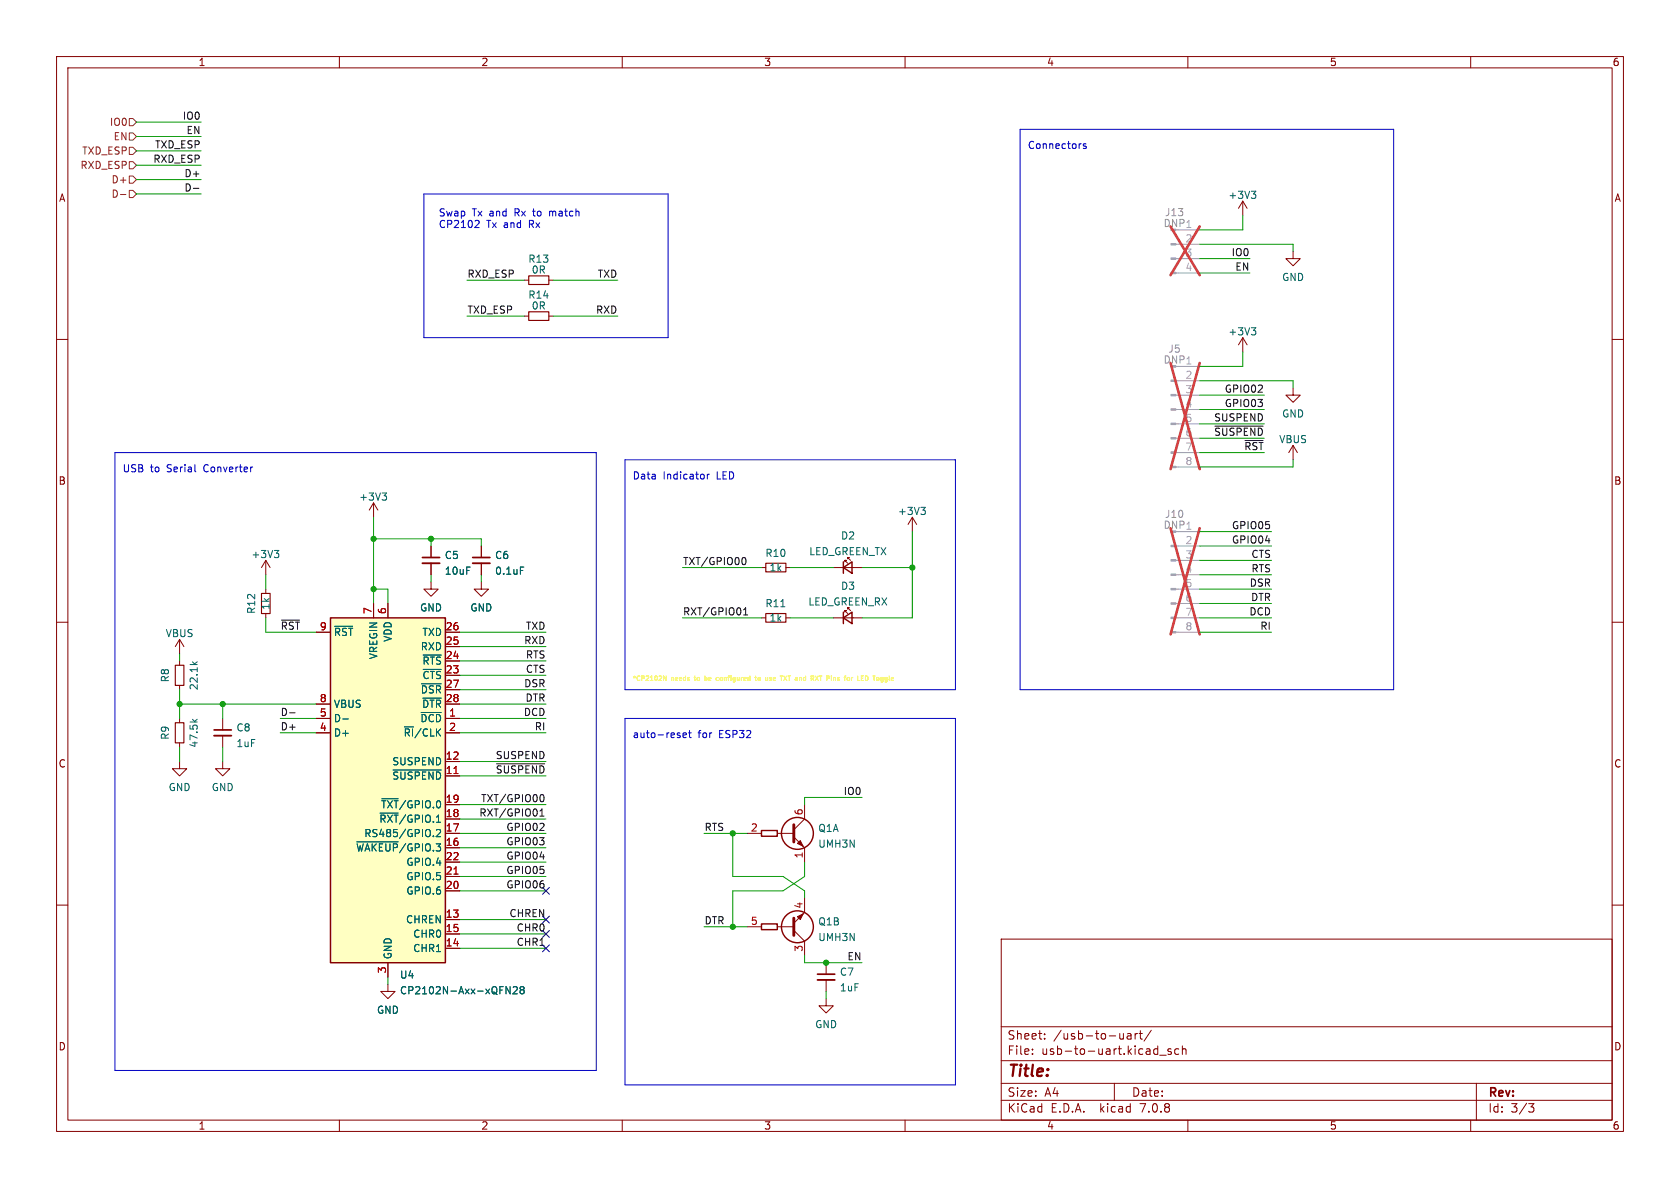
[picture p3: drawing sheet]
<svg xmlns="http://www.w3.org/2000/svg" width="297mm" height="210mm" viewBox="0 0 297 210" stroke-linecap="round" stroke-linejoin="round" font-family="sans-serif">
<g fill="none" stroke="#840000" stroke-width=".18">
<path d="M10 10h277v190h-277zM12 12h273v186h-273zM60 10v2M110 10v2M160 10v2M210 10v2M260 10v2M219.7 35.6v2.5M219.7 35.6l-.8 1.2M219.7 35.6l.8 1.2M10 60h2M92.7 49.5h.8"/>
<path d="M92.7 55.9h.8M97 49.5h.8M97 55.9h.8M219.7 59.7l-.8 1.3M219.7 59.7v2.5M219.7 59.7l.8 1.3M228.6 44.5v1.2h1.3l-1.3 1.3-1.3-1.3h1.3M285 60h2M228.6 68.6v1.3h1.3l-1.3 1.2-1.3-1.2h1.3M228.6 78.7l-.8 1.3M228.6 78.7v2.6M228.6 78.7l.8 1.3"/>
<path d="M47 99.1v2.5M47 99.1l-.8 1.2M47 99.1l.8 1.2M66 88.9v2.5M66 88.9l-.7 1.3M66 88.9l.8 1.3M76.2 96.5v2.1M76.2 99.6v2M85.1 96.5v2.1M85.1 99.6v2M149.4 99.3v-.2h.2h-.2l.5 .5M161.3 91.4l-.8 1.3"/>
<path d="M161.3 91.4v2.6M161.3 91.4l.8 1.3M10 110h2M31.7 113v2.6M31.7 116.8v.8M31.7 113l-.7 1.3M31.7 113l.8 1.3M47 104.1v.8M47 108.5v.7M55.9 111.8h2.5M66 106.7v2.5M68.6 106.7v2.5"/>
<path d="M76.2 102.9v1.2h1.3l-1.3 1.3-1.3-1.3h1.3M78.7 119.4h2.6M78.7 116.8h2.6M78.7 114.3h2.6M78.7 111.8h2.6M85.1 102.9v1.2h1.3l-1.3 1.3-1.3-1.3h1.3M134.6 109.2h.8M134.6 100.3h.8M138.9 109.2h.8M138.9 100.3h.8M147.3 109.2h5.1M147.3 100.3h5.1"/>
<path d="M149.4 108.2v-.2h.2h-.2l.5 .5M285 110h2M31.7 134.6v1.3h1.3l-1.3 1.3-1.2-1.3h1.2M31.7 121.2v.7M31.7 127v.8M31.7 131.3v.8M39.4 134.6v1.3h1.2l-1.2 1.3-1.3-1.3h1.3M39.4 127v2M39.4 130v2.1M55.9 127h2.5M55.9 129.5h2.5M55.9 124.5h2.5"/>
<path d="M78.7 127h2.6M78.7 137.2h2.6M78.7 134.6h2.6M78.7 129.5h2.6M78.7 121.9h2.6M78.7 124.5h2.6M10 160h2M78.7 147.3h2.6M78.7 149.9h2.6M78.7 144.8h2.6M78.7 142.2h2.6M78.7 157.5h2.6"/>
<path d="M78.7 154.9h2.6M78.7 152.4h2.6M132.1 147.3h2.5M137.4 147.3h2.9M140.3 148l1.9 1.9v2.5M142.2 158.8v2.5l-1.9 1.9M142.2 142.2v2.6l-1.9 1.9M285 160h2M68.6 174v1.3h1.2l-1.2 1.2-1.3-1.2h1.3M68.6 170.2v2.5M78.7 162.6h2.6M78.7 167.6h2.6"/>
<path d="M78.7 165.1h2.6M132.1 163.8h2.5M137.4 163.8h2.9M140.3 164.5l1.9 1.9v2.5M146 176.5v1.3h1.3l-1.3 1.3-1.2-1.3h1.2M146 170.2v2M146 173.2v2.1M177 166h108v32h-108zM60 198v2M110 198v2M160 198v2M177 194.5h108"/>
<path d="M177 191.5h108M177 187.5h108M177 181.5h108M182.5 186.3v.1M182.5 185.5v.1M184.7 183.6v.1M184.7 182.8v.1M197 191.5v3M198.6 182.7v1M198.6 183.6l-.4 .1M199.3 182.8h.6l.1 .9M200 183.1h-.5a.29 .29 0 0 0-.3 .3 .29 .29 0 0 0 .3 .3l.5-.1"/>
<path d="M200.7 182.7v1M201.1 182.7l-.3 .1-.1 .2M201.4 182.7h.6M201.6 182.2v1.3l.4 .2M203.5 182.1l-1.3 2M204.5 185.4l.2 .1M204.7 184.9v1.5M204.7 186.3l-.2 .1M205 186.5h1.2M207 185.5l-.3-.1-.2 .2v.2l.5 .2v.3h-.5M208.4 185.5l-.4-.1-.3 .3v.4l.1 .2h.6M209 185.5l.2-.1 .4 .1 .1 .9"/>
<path d="M209 184.9v1.5M210 198v2M260 198v2M261 191.5v6.5M270.2 195.1h1l-.5 .6 .4 .1 .1 .5-.3 .3h-.4"/>
</g>
<path d="M74.7 99.6h3M83.6 99.6h3M37.8 130h3.1M144.5 173.2h3.1" fill="none" stroke="#840000" stroke-width=".33"/>
<path d="M74.7 98.6h3M83.6 98.6h3M37.8 129h3.1M144.5 172.2h3.1" fill="none" stroke="#840000" stroke-width=".3"/>
<path d="M93.5 48.8h3.5v1.5h-3.5zM93.5 55.1h3.5v1.5h-3.5zM135.4 99.6h3.5v1.5h-3.5zM31 117.6h1.5v3.6h-1.5zM46.2 104.9h1.6v3.6h-1.6zM135.4 108.5h3.5v1.5h-3.5zM31 127.8h1.5v3.5h-1.5z" fill="none" stroke="#840000" stroke-width=".2"/>
<g fill="none" stroke="#006464" stroke-width=".18">
<path d="M221.2 33.8h.8l-.4 .5M221.8 34.3l.2 .2v.3l-.2 .3M221.2 57.9h.8l-.4 .5M221.8 58.4l.2 .3v.3l-.2 .2M48.5 97.3h.8l-.4 .5M49 97.8l.3 .2v.3l-.3 .3M67.6 87.1h.7l-.4 .5M68.1 87.6l.2 .3v.3l-.2 .2M162.8 89.7h.8l-.4 .5M163.3 90.2l.3 .2v.3l-.3 .3M34 117l.5 .5M34.9 117l-.5 .4"/>
<path d="M59.2 110.7h3.1M74.8 118.3h3.2M74.8 115.8h3.2M92 100.2h.6M138 107.3h.8M34 127.2l.5 .4M34.9 127.2l-.5 .3M60.6 127.1h1M69.5 136.1h8.5M74.4 126h3.6M74.5 120.9h3.5M74.8 123.4h3.2"/>
<path d="M63.1 148.8h7.3M67.2 143.7h3.2M67.5 141.2h2.9M76.6 147.8v.1M77.2 146.8l.4-.2 .3 .4-.8 .9h.8M89.5 174.4l.7 1.3v-1.3M90.7 174.5l.5-.1 .3 .4-.8 .9h.8M92.2 175l-.3-.3 .3-.3h.2l.3 .3-.3 .3M92.2 175l-.3 .2 .1 .4 .2 .1 .3-.1 .2-.2v-.2l-.3-.2M92.2 175h.2"/>
</g>
<g fill="none" stroke="#a1a1a1" stroke-width=".18">
<path d="M207.9 48.3h4.2M207.9 45.7h4.2M207.9 43.2h4.2M208.3 40.6h3.8M207.9 77.5h4.2M207.9 74.9h4.2M207.9 72.4h4.2M207.9 69.9h4.2M207.9 67.3h4.2M208.3 64.8h3.8M207.9 82.6h4.2M207.9 80h4.2"/>
<path d="M207.9 99.1h4.2M207.9 96.5h4.2M208.3 94h3.8M207.9 111.8h4.2M207.9 109.2h4.2M207.9 106.7h4.2M207.9 104.1h4.2M207.9 101.6h4.2"/>
</g>
<g fill="#a1a1a1" stroke="#a1a1a1" stroke-width=".18">
<path d="M207 82.4h.9v.3h-.9z"/>
<path d="M207 79.9h.9v.2h-.9z"/>
<path d="M207 77.3h.9v.3h-.9z"/>
<path d="M207 74.8h.9v.3h-.9z"/>
<path d="M207 72.3h.9v.2h-.9z"/>
<path d="M207 69.7h.9v.3h-.9z"/>
<path d="M207 67.2h.9v.2h-.9z"/>
<path d="M207 48.1h.9v.3h-.9z"/>
<path d="M207 45.6h.9v.2h-.9z"/>
<path d="M207 43.1h.9v.2h-.9z"/>
<path d="M207 111.6h.9v.3h-.9z"/>
<path d="M207 109.1h.9v.2h-.9z"/>
<path d="M207 106.6h.9v.2h-.9z"/>
<path d="M207 104h.9v.3h-.9z"/>
<path d="M207 101.5h.9v.2h-.9z"/>
<path d="M207 98.9h.9v.3h-.9z"/>
<path d="M207 96.4h.9v.2h-.9z"/>
</g>
<path d="M206.9 40l5.2 8.6M212.1 40l-5.2 8.6M206.9 64.2l5.2 18.7M212.1 64.2l-5.2 18.7M206.9 93.4l5.2 18.7M212.1 93.4l-5.2 18.7" fill="none" stroke="#eb3a3d" stroke-width=".46"/>
<path d="M140.3 145.8v3M140.3 162.3v3.1" fill="none" stroke="#840000" stroke-width=".51"/>
<g fill="#840000" stroke="#840000" stroke-width=".18">
<path d="M141 149.1l.5-.5 .5 1z"/>
<path d="M141 162.1l1-.6-.5 1.1z"/>
</g>
<g fill="none" stroke="#840000" stroke-width=".25">
<path d="M149.1 99.3v2M58.4 109.2h20.3v61h-20.3zM149.1 109.2l1.5-1v2zM149.1 100.3l1.5-1v2zM149.1 108.2v2M134.6 146.8h2.8v1h-2.8zM134.6 163.3h2.8v1h-2.8z"/>
<circle cx="141" cy="147.3" r="2.82"/>
<circle cx="141" cy="163.8" r="2.82"/>
</g>
<path d="M58.4 109.2h20.3v61h-20.3z" fill="#ffffc2" stroke="#ffffc2" stroke-width=".18"/>
<path d="M80.3 136.7h.7M80.3 154.5h.7" fill="none" stroke="#a90000" stroke-width=".18"/>
<path d="M21.3 34.4h1M22.9 31.1h.6l.6 .7-.6 .6h-.6zM22.9 33.7h.6l.6 .6-.6 .6h-.6zM22.9 23.5h.6l.6 .6-.6 .7h-.6zM22.9 28.6h.6l.6 .6-.6 .6h-.6zM22.9 26h.6l.6 .7-.6 .6h-.6zM22.9 21h.6l.6 .6-.6 .6h-.6z" fill="none" stroke="#725600" stroke-width=".18"/>
<path d="M34.2 33.3h1M214.8 75.3h8.5M220.1 77.9h3.2M131.3 98.6l.2-.1a.68 .68 0 0 1 .4 .7 .68 .68 0 0 1-.4 .6h-.2M49.8 109.6h3.2M131.5 108.7h.7M131.5 107.8l.3-.4v1.3M51.2 126h1M87.8 135h8.5M95.5 144.3h.7M95.5 143.4l.3-.4v1.3M95.6 140.5h.2a.68 .68 0 0 1 .4 .6 .68 .68 0 0 1-.4 .6h-.2" fill="none" stroke="#0f0f0f" stroke-width=".18"/>
<g fill="none" stroke="#0000c2" stroke-width=".18">
<path d="M74.9 34.3h43.2v25.4h-43.2zM84.5 39l.2 .2-.1 .3-.7 .7h.8M97.2 37.3v.9M97.3 37.3l-.1 .2M180.3 22.9h66.1v99h-66.1zM192 25.5l-.3-.1-.2 .2 .1 .2 .4 .1v.3h-.5M20.3 80h85.1v109.2h-85.1zM110.5 81.3h58.4v40.6h-58.4zM125 83.8v.9M125.4 83.8l-.4 .3M110.5 127h58.4v64.8h-58.4zM120.8 130l.6-.1-.1-.3-.4-.1-.1 .2v.6h.5"/>
<path d="M121.7 129.5h.5M121.9 129.1v1.1l.3 .2"/>
</g>
<g fill="none" stroke="#fff90a" stroke-width=".18">
<path d="M117.3 119.5l.5 .8v-.8M122.7 119.8h.3M124.6 119.8h.3M124.6 119.5v.8M126.8 119.8h.2M133.5 119.8h.3M133.6 119.5v.7l.2 .1M134 119.8l.1 .5h.2l.1-.2M134.1 119.8h.2l.1 .1M134.1 119.8h-.1M136.4 119.8l-.3 .1 .3 .2v.2h-.3M138.6 119.5l.5 .8"/>
<path d="M139.1 119.5l-.5 .8M139.3 119.5h.4M142.2 119.8h.2M144.8 119.5h.5M145.1 119.5v.8M151.6 119.5v.8h.4M154.3 119.5h.5M154.5 119.5v.8M157.6 119.8v.5M158 120h-.4M124.6 120.3h.3M127 120.3h-.2"/>
<path d="M142.4 120.3h-.2M148.4 120.1v.2"/>
</g>
<g fill="none" stroke="#009600" stroke-width=".18">
<path d="M24.1 34.3h11.5M24.1 31.8h11.5M24.1 29.2h11.5M24.1 24.1h11.5M24.1 21.6h11.5M24.1 26.7h11.5M219.7 38.1v2.5h-7.6M82.5 55.9h10.2M82.5 49.5h10.2M97.8 55.9h11.4M97.8 49.5h11.4M212.1 43.2h16.5v1.3"/>
<path d="M212.1 48.3h8.9M212.1 45.7h8.9M212.1 72.4h11.4M212.1 69.9h11.4M212.1 74.9h11.4M212.1 67.3h16.5v1.3M212.1 77.5h11.4M219.7 62.2v2.6h-7.6M66 91.4v15.3M66 95.3h19.1v1.2M76.2 95.3v1.2M161.3 94v15.2h-8.9"/>
<path d="M212.1 99.1h12.7M212.1 96.5h12.7M212.1 94h12.7M212.1 80h11.4M228.6 81.3v1.3h-16.5M31.7 115.6v1.2M47 101.6v2.5M47 109.2v2.6h8.9M66 104.1h2.6v2.6M76.2 101.6v1.3M81.3 111.8h15.2M81.3 119.4h15.2"/>
<path d="M81.3 116.8h15.2M81.3 114.3h15.2M85.1 101.6v1.3M120.6 109.2h14M120.6 100.3h14M139.7 109.2h7.6M139.7 100.3h7.6M152.4 100.3h8.9M212.1 111.8h12.7M212.1 104.1h12.7M212.1 109.2h12.7M212.1 101.6h12.7"/>
<path d="M212.1 106.7h12.7M31.7 124.5h24.2M31.7 121.9v5.1M31.7 132.1v2.5M39.4 124.5v2.5M39.4 132.1v2.5M49.5 127h6.4M49.5 129.5h6.4M81.3 127h15.2M81.3 124.5h15.2M81.3 129.5h15.2M81.3 137.2h15.2"/>
<path d="M81.3 121.9h15.2M81.3 134.6h15.2M81.3 144.8h15.2M81.3 142.2h15.2M81.3 147.3h15.2M81.3 154.9h15.2M81.3 157.5h15.2M81.3 152.4h15.2M81.3 149.9h15.2M124.5 147.3h7.6M129.5 147.3v7.6h8.9l3.8 2.6v1.3M142.2 152.4v2.5l-3.8 2.6h-8.9v6.3"/>
<path d="M152.4 141h-10.2v1.2M68.6 172.7v1.3M81.3 165.1h15.2M81.3 167.6h15.2M81.3 162.6h15.2M124.5 163.8h7.6M142.2 168.9v1.3h10.2M146 175.3v1.2"/>
</g>
<path d="M95.9 156.9l1.2 1.2M97.1 156.9l-1.2 1.2M95.9 162l1.2 1.2M95.9 167l1.2 1.2M95.9 164.5l1.2 1.2M97.1 162l-1.2 1.2M97.1 167l-1.2 1.2M97.1 164.5l-1.2 1.2" fill="none" stroke="#000084" stroke-width=".18"/>
<g fill="#009600" stroke="#009600" stroke-width=".18">
<circle cx="31.7" cy="124.5" r=".46"/>
<circle cx="129.5" cy="147.3" r=".46"/>
<circle cx="129.5" cy="163.8" r=".46"/>
<circle cx="76.2" cy="95.3" r=".46"/>
<circle cx="66" cy="95.3" r=".46"/>
<circle cx="66" cy="104.1" r=".46"/>
<circle cx="39.4" cy="124.5" r=".46"/>
<circle cx="146" cy="170.2" r=".46"/>
<circle cx="161.3" cy="100.3" r=".46"/>
</g>
<text font-size="2.8" fill="#840000" x="178" y="190.9">Title:</text>
<g font-size="2.1" fill="#840000">
<text x="178" y="184">Sheet:</text>
<text x="186.2" y="184">/usb-to-uart/</text>
<text x="178" y="186.7">File:</text>
<text x="184.1" y="186.7">usb-to-uart.kicad_sch</text>
<text x="178" y="196.9">KiCad</text>
<text x="178" y="194.1">Size:</text>
<text x="184.7" y="194.1">A4</text>
<text x="185.7" y="196.9">E.D.A.</text>
<text x="194.6" y="196.9">kicad</text>
<text x="200" y="194.1">Date:</text>
<text x="201.8" y="196.9">7.0.8</text>
<text x="263" y="194.3">Rev:</text>
<text x="263" y="196.9">Id:</text>
<text x="267.1" y="196.9">3/3</text>
</g>
<g font-size="1.8" fill="#840000">
<text x="35" y="11.9">1</text>
<text x="85" y="11.9">2</text>
<text x="135" y="11.9">3</text>
<text x="185" y="11.9">4</text>
<text x="235" y="11.9">5</text>
<text x="285" y="11.9">6</text>
<text x="10.3" y="35.9">A</text>
<text x="285.3" y="35.9">A</text>
<text x="10.3" y="85.9">B</text>
<text x="285.3" y="85.9">B</text>
<text x="10.3" y="135.9">C</text>
<text x="285.3" y="135.9">C</text>
<text x="10.3" y="185.9">D</text>
<text x="285.3" y="185.9">D</text>
<text x="35" y="199.9">1</text>
<text x="85" y="199.9">2</text>
<text x="135" y="199.9">3</text>
<text x="185" y="199.9">4</text>
<text x="235" y="199.9">5</text>
<text x="285" y="199.9">6</text>
</g>
<g font-size="1.8" fill="#725600">
<text x="19.3" y="22.5">IO0</text>
<text x="14.4" y="27.5">TXD_ESP</text>
<text x="20" y="25">EN</text>
<text x="14.1" y="30.1">RXD_ESP</text>
<text x="19.6" y="32.6">D+</text>
<text x="19.6" y="35.2">D-</text>
</g>
<g font-size="1.8" fill="#0f0f0f">
<text x="32.2" y="21.2">IO0</text>
<text x="32.9" y="23.8">EN</text>
<text x="27" y="28.9">RXD_ESP</text>
<text x="27.3" y="26.3">TXD_ESP</text>
<text x="32.5" y="31.4">D+</text>
<text x="32.5" y="33.9">D-</text>
<text x="217.6" y="45.4">IO0</text>
<text x="218.3" y="47.9">EN</text>
<text x="82.5" y="49.2">RXD_ESP</text>
<text x="105.6" y="49.2">TXD</text>
<text x="82.5" y="55.5">TXD_ESP</text>
<text x="105.3" y="55.5">RXD</text>
<text x="216.4" y="69.5">GPIO02</text>
<text x="214.5" y="77.1">~{SUSPEND}</text>
<text x="214.5" y="74.6">SUSPEND</text>
<text x="216.4" y="72">GPIO03</text>
<text x="219.9" y="79.7">~{RST}</text>
<text x="217.7" y="93.6">GPIO05</text>
<text x="120.6" y="100">TXT/GPIO00</text>
<text x="217.7" y="96.2">GPIO04</text>
<text x="221.1" y="98.7">CTS</text>
<text x="221.1" y="101.3">RTS</text>
<text x="220.8" y="103.8">DSR</text>
<text x="221.1" y="106.3">DTR</text>
<text x="49.5" y="111.4">~{RST} 9</text>
<text x="92.6" y="114">RXD</text>
<text x="92.9" y="111.4">TXD</text>
<text x="120.6" y="108.9">RXT/GPIO01</text>
<text x="220.8" y="108.9">DCD</text>
<text x="222.7" y="111.4">RI</text>
<text x="92.9" y="119">CTS</text>
<text x="92.9" y="116.5">RTS</text>
<text x="92.6" y="121.6">DSR</text>
<text x="92.8" y="124.1">DTR</text>
<text x="49.5" y="126.7">D-</text>
<text x="49.5" y="129.2">D+</text>
<text x="92.5" y="126.7">DCD</text>
<text x="94.4" y="129.2">RI</text>
<text x="87.5" y="134.3">SUSPEND</text>
<text x="87.5" y="136.8">~{SUSPEND}</text>
<text x="84.9" y="141.9">TXT/GPIO00</text>
<text x="149.1" y="140.6">IO0</text>
<text x="84.6" y="144.4">RXT/GPIO01</text>
<text x="89.4" y="147">GPIO02</text>
<text x="89.4" y="149.5">GPIO03</text>
<text x="124.5" y="147">RTS</text>
<text x="89.4" y="152.1">GPIO04</text>
<text x="89.4" y="154.6">GPIO05</text>
<text x="89.4" y="157.1">GPIO06</text>
<text x="90" y="162.2">CHREN</text>
<text x="91.2" y="167.3">CHR1</text>
<text x="91.2" y="164.8">CHR0</text>
<text x="124.5" y="163.5">DTR</text>
<text x="149.7" y="169.8">EN</text>
</g>
<g font-size="1.8" fill="#0000c2">
<text x="181.6" y="26.4">Connectors</text>
<text x="77.5" y="38.3">Swap</text>
<text x="77.5" y="40.4">CP2102</text>
<text x="83.5" y="38.3">Tx and</text>
<text x="86" y="40.4">Tx and</text>
<text x="91.3" y="38.3">Rx</text>
<text x="93.8" y="40.4">Rx</text>
<text x="94.7" y="38.3">to</text>
<text x="97.8" y="38.3">match</text>
<text x="21.6" y="83.6">USB</text>
<text x="26.6" y="83.6">to</text>
<text x="29.6" y="83.6">Serial</text>
<text x="36.3" y="83.6">Converter</text>
<text x="111.8" y="84.8">Data</text>
<text x="117.2" y="84.8">Indicator</text>
<text x="126.8" y="84.8">LED</text>
<text x="111.8" y="130.6">auto-reset</text>
<text x="123.4" y="130.6">for</text>
<text x="127.2" y="130.6">ESP32</text>
</g>
<g font-size="1.8" fill="#006464">
<text x="217.1" y="35.4">+3V3</text>
<text x="93.3" y="46.6">R13</text>
<text x="93.3" y="53">R14</text>
<text x="93.9" y="48.6">0R</text>
<text x="226.6" y="49.9">GND</text>
<text x="93.9" y="54.9">0R</text>
<text x="217.1" y="59.5">+3V3</text>
<text x="226.6" y="74">GND</text>
<text x="226" y="78.5">VBUS</text>
<text x="63.4" y="88.7">+3V3</text>
<text x="148.6" y="95.6">D2</text>
<text x="158.6" y="91.2">+3V3</text>
<text x="44.3" y="98.9">+3V3</text>
<text x="78.5" y="99">C5</text>
<text x="78.5" y="101.8">10uF</text>
<text x="87.4" y="99">C6</text>
<text x="87.4" y="101.8">0.1uF</text>
<text x="135.2" y="98.7">R10</text>
<text x="135.9" y="101.2">1k</text>
<text x="143" y="98.4">LED_GREEN_TX</text>
<text x="47.9" y="107.9" transform="rotate(-90 47.9 107.9)">1k</text>
<text x="135.2" y="107.5">R11</text>
<text x="142.8" y="107.2">LED_GREEN_RX</text>
<text x="148.6" y="104.5">D3</text>
<text x="29.2" y="112.8">VBUS</text>
<text x="45.3" y="108.6" transform="rotate(-90 45.3 108.6)">R12</text>
<text x="58.9" y="112.6">~{RST}</text>
<text x="69.4" y="113.6" transform="rotate(-90 69.4 113.6)">VDD</text>
<text x="74.2" y="108.3">GND</text>
<text x="74.6" y="112.6">TXD</text>
<text x="83.1" y="108.3">GND</text>
<text x="135.9" y="110.1">1k</text>
<text x="66.9" y="116.6" transform="rotate(-90 66.9 116.6)">VREGIN</text>
<text x="74.3" y="115.2">RXD</text>
<text x="74.6" y="117.7">~{RTS}</text>
<text x="30.1" y="120.7" transform="rotate(-90 30.1 120.7)">R8</text>
<text x="35.2" y="122.1" transform="rotate(-90 35.2 122.1)">22.1k</text>
<text x="58.9" y="125.3">VBUS</text>
<text x="74.3" y="122.8">~{DSR}</text>
<text x="74.5" y="125.3">~{DTR}</text>
<text x="74.6" y="120.2">~{CTS}</text>
<text x="30.1" y="130.9" transform="rotate(-90 30.1 130.9)">R9</text>
<text x="41.7" y="129.5">C8</text>
<text x="58.9" y="130.4">D+</text>
<text x="58.9" y="127.9">D-</text>
<text x="71.3" y="130.4">~{RI}/CLK</text>
<text x="74.2" y="127.9">~{DCD}</text>
<text x="35.2" y="132.3" transform="rotate(-90 35.2 132.3)">47.5k</text>
<text x="41.7" y="132.3">1uF</text>
<text x="69.3" y="135.5">SUSPEND</text>
<text x="29.7" y="140">GND</text>
<text x="37.3" y="140">GND</text>
<text x="67.3" y="143.1">~{TXT}/GPIO.0</text>
<text x="69.3" y="138">~{SUSPEND}</text>
<text x="64.3" y="148.2">RS485/GPIO.2</text>
<text x="67" y="145.6">~{RXT}/GPIO.1</text>
<text x="144.6" y="147.3">Q1A</text>
<text x="62.8" y="150.7">~{WAKEUP}/GPIO.3</text>
<text x="71.7" y="155.8">GPIO.5</text>
<text x="71.7" y="153.3">GPIO.4</text>
<text x="144.6" y="150.1">UMH3N</text>
<text x="71.7" y="158.3">GPIO.6</text>
<text x="71.7" y="163.4">CHREN</text>
<text x="72.9" y="166">CHR0</text>
<text x="144.6" y="163.8">Q1B</text>
<text x="144.6" y="166.6">UMH3N</text>
<text x="69.4" y="169.7" transform="rotate(-90 69.4 169.7)">GND</text>
<text x="70.6" y="173.2">U4</text>
<text x="72.9" y="168.5">CHR1</text>
<text x="148.4" y="172.7">C7</text>
<text x="66.5" y="179.4">GND</text>
<text x="70.6" y="176">CP2102N-Axx-xQFN28</text>
<text x="148.4" y="175.5">1uF</text>
<text x="144" y="182">GND</text>
</g>
<g font-size="1.8" fill="#989898">
<text x="205.6" y="40.3">DNP1</text>
<text x="205.8" y="38.4">J13</text>
<text x="205.6" y="64.5">DNP1</text>
<text x="206.5" y="62.5">J5</text>
<text x="205.6" y="93.7">DNP1</text>
<text x="205.8" y="91.8">J10</text>
</g>
<g font-size="1.8" fill="#aaa">
<text x="209.5" y="42.9">2</text>
<text x="209.5" y="45.5">3</text>
<text x="209.5" y="48">4</text>
<text x="209.5" y="67.1">2</text>
<text x="209.5" y="69.6">3</text>
<text x="209.5" y="72.1">4</text>
<text x="209.5" y="74.7">5</text>
<text x="209.5" y="77.2">6</text>
<text x="209.5" y="79.8">7</text>
<text x="209.5" y="82.3">8</text>
<text x="209.5" y="96.3">2</text>
<text x="209.5" y="98.8">3</text>
<text x="209.5" y="101.3">4</text>
<text x="209.5" y="103.9">5</text>
<text x="209.5" y="106.4">6</text>
<text x="209.5" y="109">7</text>
<text x="209.5" y="111.5">8</text>
</g>
<g font-size="1.8" fill="#a90000">
<text x="56.4" y="111.5">9</text>
<text x="65.8" y="108.7" transform="rotate(-90 65.8 108.7)">7</text>
<text x="68.3" y="108.7" transform="rotate(-90 68.3 108.7)">6</text>
<text x="78.7" y="111.5">26</text>
<text x="78.7" y="119.1">23</text>
<text x="78.7" y="116.6">24</text>
<text x="78.7" y="114">25</text>
<text x="56.4" y="124.2">8</text>
<text x="78.7" y="121.7">27</text>
<text x="78.7" y="124.2">28</text>
<text x="56.4" y="129.3">4</text>
<text x="56.4" y="126.7">5</text>
<text x="79.3" y="126.7">1</text>
<text x="79.3" y="129.3">2</text>
<text x="78.7" y="136.9">11</text>
<text x="78.7" y="134.4">12</text>
<text x="78.7" y="142">19</text>
<text x="78.7" y="149.6">16</text>
<text x="78.7" y="147.1">17</text>
<text x="78.7" y="144.5">18</text>
<text x="132.6" y="147.1">2</text>
<text x="142" y="144.2" transform="rotate(-90 142 144.2)">6</text>
<text x="78.7" y="154.7">21</text>
<text x="78.7" y="152.1">22</text>
<text x="142" y="151.8" transform="rotate(-90 142 151.8)">1</text>
<text x="78.7" y="157.2">20</text>
<text x="142" y="160.7" transform="rotate(-90 142 160.7)">4</text>
<text x="78.7" y="162.3">13</text>
<text x="78.7" y="167.4">14</text>
<text x="78.7" y="164.8">15</text>
<text x="132.6" y="163.6">5</text>
<text x="68.3" y="172.2" transform="rotate(-90 68.3 172.2)">3</text>
<text x="142" y="168.3" transform="rotate(-90 142 168.3)">3</text>
</g>
<g font-size="1.1" fill="#fff90a">
<text x="111.8" y="120.4">*CP2102N</text>
<text x="118.8" y="120.4">needs</text>
<text x="123.1" y="120.4">to</text>
<text x="125.2" y="120.4">be</text>
<text x="127.5" y="120.4">configured</text>
<text x="134.8" y="120.4">to</text>
<text x="136.9" y="120.4">use</text>
<text x="139.8" y="120.4">TXT</text>
<text x="142.7" y="120.4">and</text>
<text x="145.8" y="120.4">RXT</text>
<text x="148.9" y="120.4">Pins</text>
<text x="152.3" y="120.4">for</text>
<text x="154.9" y="120.4">LED</text>
<text x="158" y="120.4">Toggle</text>
</g>
</svg>
